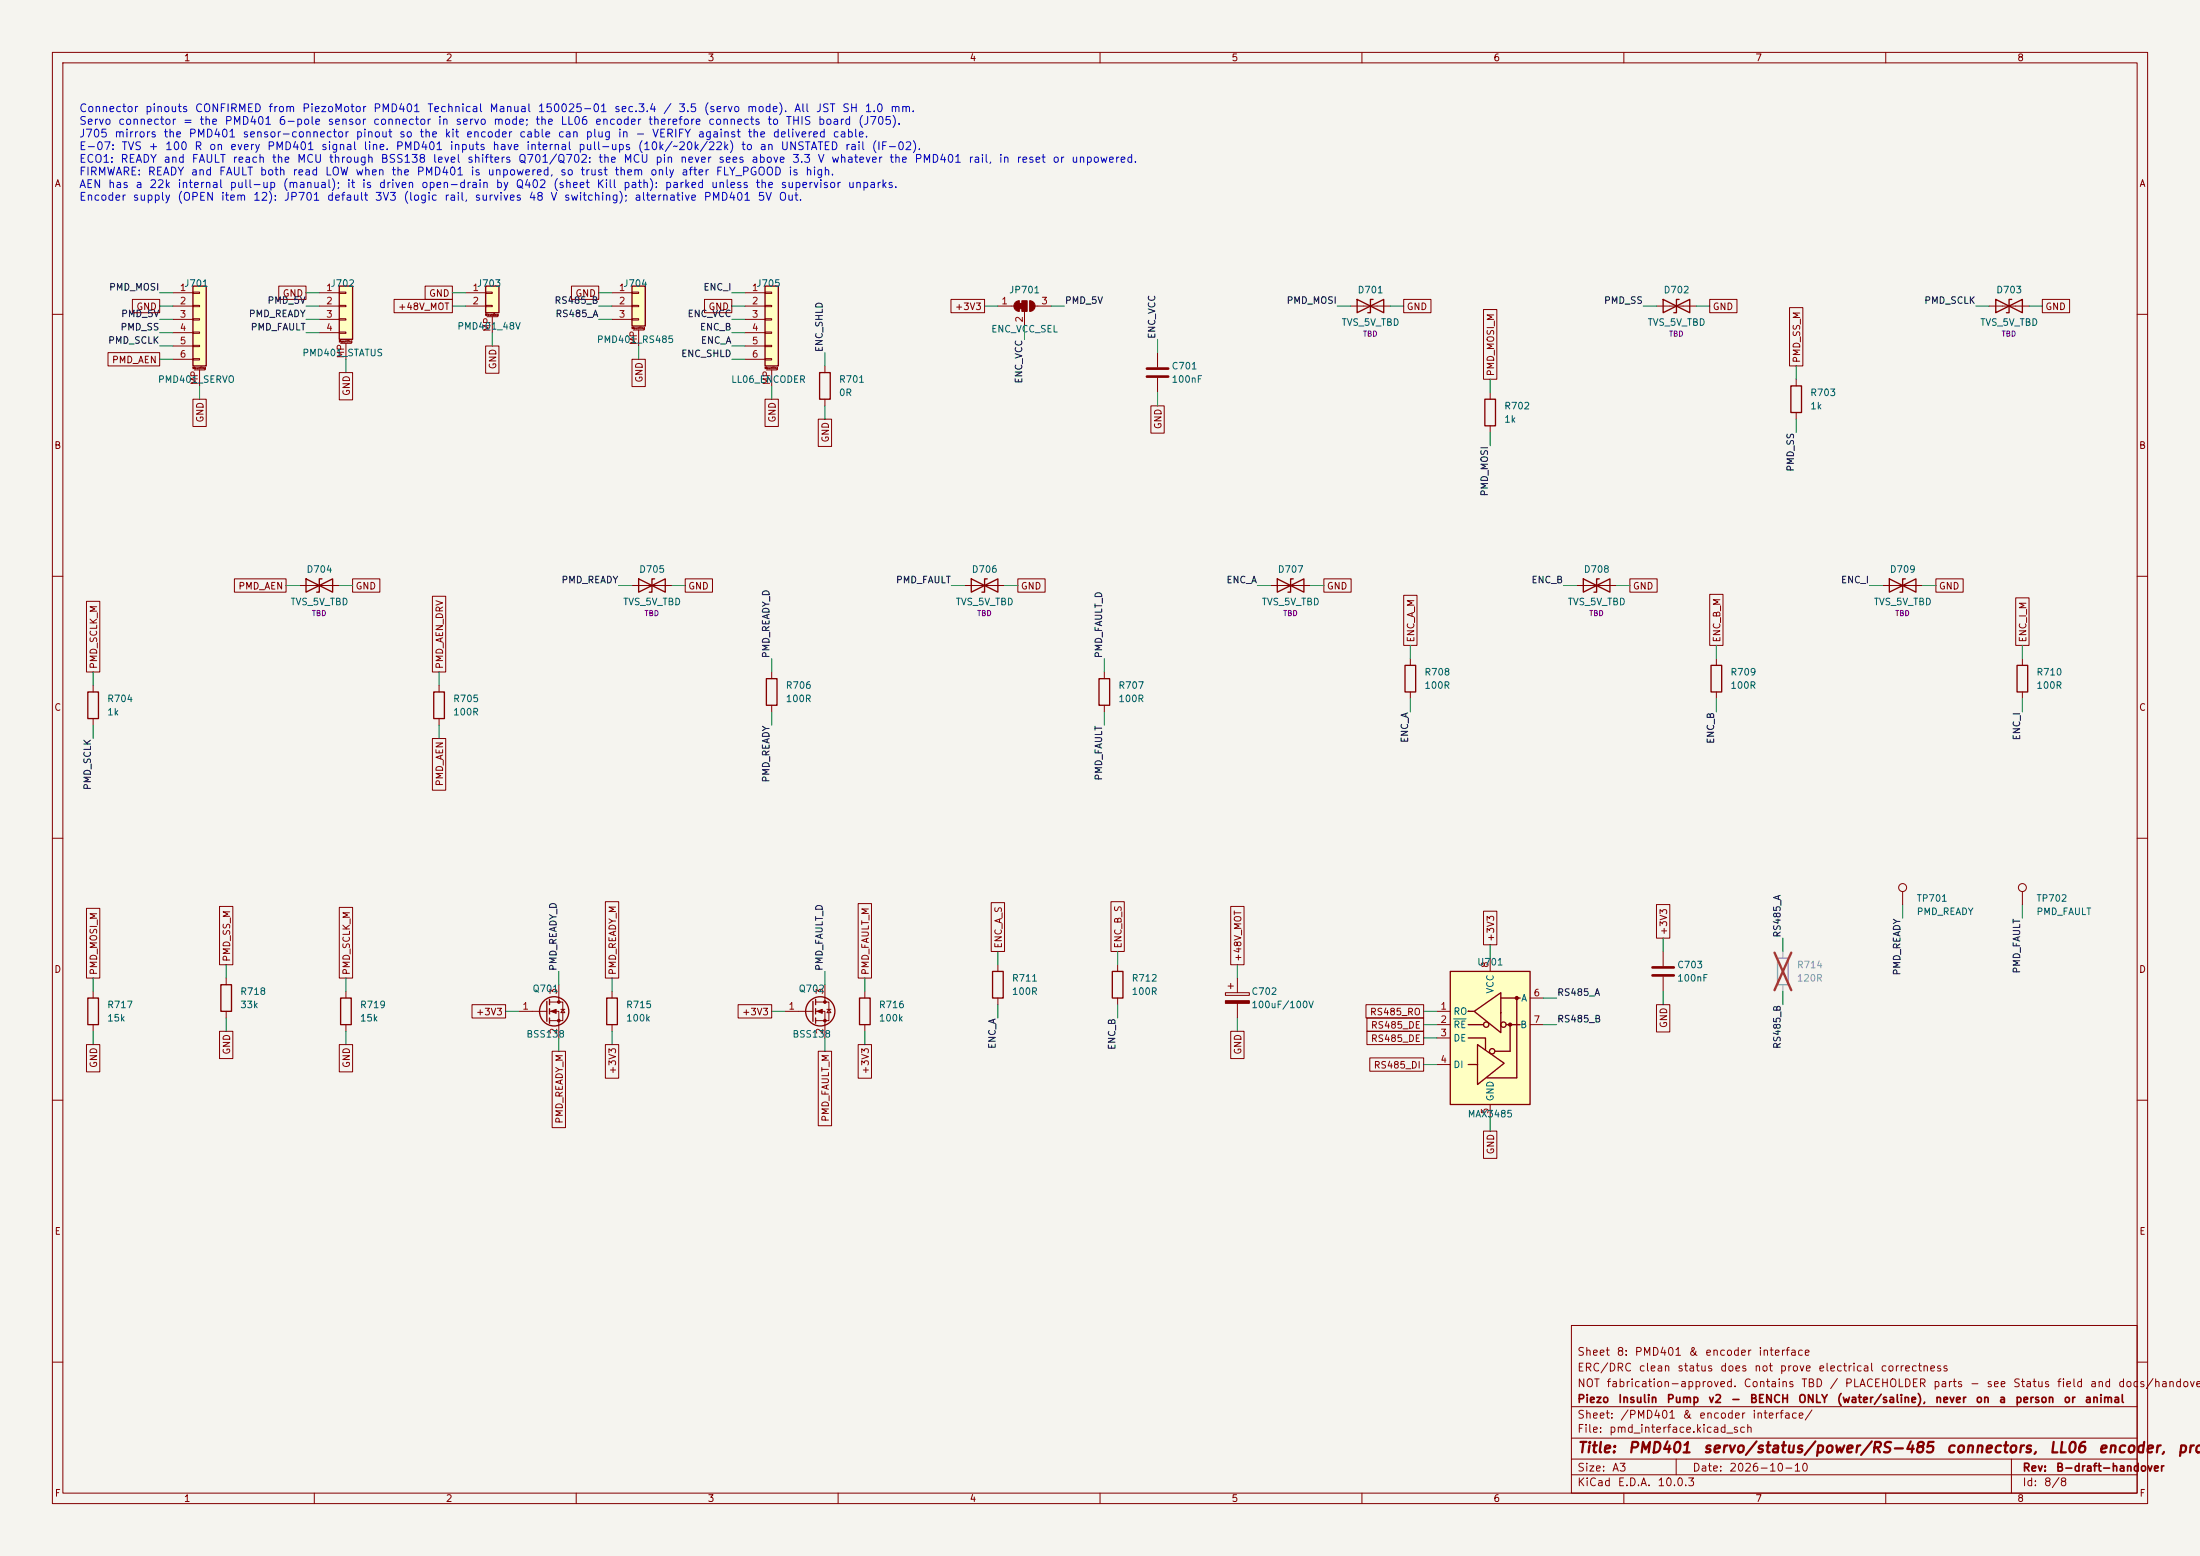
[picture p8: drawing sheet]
<svg xmlns="http://www.w3.org/2000/svg" width="420mm" height="297mm" viewBox="0 0 420 297" stroke-linecap="round" stroke-linejoin="round" font-family="sans-serif">
<path d="M0 0h420v297h-420z" fill="#f5f4ef" stroke="#f5f4ef" stroke-width=".19"/>
<g fill="none" stroke="#840000" stroke-width=".19">
<path d="M10 10h400v277h-400zM12 12h396v273h-396zM60 10v2M110 10v2M160 10v2M210 10v2M260 10v2M310 10v2M360 10v2M190.5 58.4h3M194.6 57.4v2M195.6 59.4v2.8"/>
<path d="M196.6 57.4v2M197.6 58.4h3.1M10 60h2M342.9 72.4v1.3M342.9 78.7v1.3M408 60h2M10 110h2M242.6 111.8h7.6M359.4 111.8h7.6M408 110h2M83.8 130.8v1.3M83.8 137.2v1.2"/>
<path d="M327.7 125.7v1.3M327.7 132.1v1.3M10 160h2M408 160h2M10 210h2M408 210h2M300 253h108v32h-108zM10 260h2M300 278.5h108M300 274.5h108M300 268.5h108M320 278.5v3"/>
<path d="M384 278.5v6.5M408 260h2M60 285v2M110 285v2M160 285v2M210 285v2M260 285v2M300 281.5h108M310 285v2M360 285v2"/>
</g>
<path d="M339.3 182.9h2.1v5.1h-2.1z" fill="none" stroke="#9c9b98" stroke-width=".25"/>
<path d="M340.4 181.6v1.3M340.4 188v1.2" fill="none" stroke="#9c9b98" stroke-width=".19"/>
<path d="M338.8 181.8l3.2 7.2M342 181.8l-3.2 7.2" fill="none" stroke="#e12e31" stroke-width=".46"/>
<path d="M341.9 73.7h2v5h-2zM243.8 110.5v2.5l5.1-2.5v2.5zM246.9 110.5h-.5v2.5h-.5M360.7 110.5v2.5l5.1-2.5v2.5zM363.7 110.5h-.5v2.5h-.5M82.8 132.1h2v5.1h-2zM326.6 127h2.1v5.1h-2.1z" fill="none" stroke="#840000" stroke-width=".25"/>
<g fill="#840000" stroke="#840000" stroke-width=".19">
<path d="M194.6 57.9h.5v1h-.5z"/>
<path d="M193.8 57.7l.8-.3v2a1.02 1.02 0 0 1-1-.6 1.02 1.02 0 0 1 .2-1.1z"/>
<path d="M195.1 57.4h1v2h-1z"/>
<path d="M196.6 57.4a1.02 1.02 0 0 1 1 1 1.02 1.02 0 0 1-1 1z"/>
</g>
<path d="M276.9 185.4h15.2v25.4h-15.2z" fill="#ffffc2"/>
<g fill="none" stroke="#840000" stroke-width=".25">
<path d="M259.1 57.2v2.5l5.1-2.5v2.5zM262.1 57.2h-.5v2.5h-.5M156.5 71.1h2v5.1h-2zM121.9 110.5v2.5l5.1-2.5v2.5zM125 110.5h-.5v2.5h-.5M268.2 127h2.1v5.1h-2.1zM385.1 127h2v5.1h-2zM65 190.5h2.1v5.1h-2.1zM104.4 191.1v3.8M104.9 190.8v1M104.9 192.5v1M104.9 194.3v1"/>
<path d="M115.8 190.5h2.1v5.1h-2.1zM189.5 185.4h2v5.1h-2zM212.3 185.4h2.1v5.1h-2.1zM276.9 185.4h15.2v25.4h-15.2zM280.3 198.1h3.3v2.3M280.3 195.6h2.9M280.4 193h-.1h1M281.4 193l5.1-3.5v7.6zM282.1 199.4l5 3.5-5 4.1zM286.5 190.5h3.7M287.5 195.6h2.7M288.3 195.6v5.1h-2.9"/>
<path d="M289.6 190.5v15.2h-5.8M280.3 203.2h1.6"/>
<circle cx="105.8" cy="193" r="2.79"/>
<circle cx="283.7" cy="195.6" r=".51"/>
<circle cx="287" cy="195.6" r=".51"/>
<circle cx="284.9" cy="200.7" r=".51"/>
</g>
<g fill="#840000" stroke="#840000" stroke-width=".25">
<circle cx="288.3" cy="195.6" r=".28"/>
<circle cx="289.6" cy="190.5" r=".28"/>
</g>
<g fill="none" stroke="#840000" stroke-width=".19">
<path d="M257.8 58.4h7.6M157.5 69.9v1.2M157.5 76.2v1.3M120.6 111.8h7.7M269.2 125.7v1.3M269.2 132.1v1.3M386.1 125.7v1.3M386.1 132.1v1.3M386.1 170.2v2.5M66 189.2v1.3M66 195.6v1.3M99.1 193h5.3"/>
<path d="M104.9 191.3h2.5v3.5h-2.5M104.9 193h1.8v5.1M106.7 188v3.3M107.1 192.7h.7M107.4 192.7l.4 .6h-.7zM116.8 189.2v1.3M116.8 195.6v1.3M190.5 184.2v1.2M190.5 190.5v1.3M213.4 184.2v1.2M213.4 190.5v1.3M233.9 189.5h4.6v.5h-4.6z"/>
<path d="M234.4 188.2h1.1M234.9 187.7v1M236.2 186.7v2.8M236.2 191.5v2.8M274.3 193h2.6M274.3 195.6h2.6M274.3 198.1h2.6M284.5 182.9v2.5M292.1 195.6h2.5M292.1 190.5h2.5M274.3 203.2h2.6M284.5 210.8v2.6"/>
<circle cx="386.1" cy="169.4" r=".76"/>
</g>
<path d="M277.5 194.5h2.4" fill="none" stroke="#006464" stroke-width=".19"/>
<g fill="#840000" stroke="#840000" stroke-width=".19">
<path d="M105.2 193l1-.3v.7z"/>
<path d="M233.9 191h4.6v.5h-4.6z"/>
<circle cx="106.7" cy="191.3" r=".25"/>
<circle cx="106.7" cy="194.8" r=".25"/>
</g>
<path d="M92.7 54.6h2.5v5.1h-2.5z" fill="#ffffc2"/>
<path d="M92.7 54.6h2.5v5.1h-2.5z" fill="none" stroke="#840000" stroke-width=".25"/>
<path d="M88.9 55.9h3.8M88.9 58.4h3.8M92.7 55.8h1.3v.2h-1.3zM92.7 58.3h1.3v.2h-1.3zM93 60.5h2M94 60.5v3" fill="none" stroke="#840000" stroke-width=".19"/>
<path d="M36.8 54.6h2.6v15.3h-2.6z" fill="#ffffc2"/>
<path d="M36.8 54.6h2.6v15.3h-2.6z" fill="none" stroke="#840000" stroke-width=".25"/>
<g fill="none" stroke="#840000" stroke-width=".19">
<path d="M33 55.9h3.8M33 58.4h3.8M36.8 55.8h1.3v.2h-1.3zM36.8 58.3h1.3v.2h-1.3zM33 61h3.8M33 63.5h3.8M33 66h3.8M33 68.6h3.8M36.8 60.8h1.3v.3h-1.3zM36.8 63.4h1.3v.2h-1.3zM36.8 65.9h1.3v.3h-1.3zM36.8 68.5h1.3v.2h-1.3z"/>
<path d="M37.1 70.6h2M38.1 70.6v3.1"/>
</g>
<path d="M146 54.6h2.6v15.3h-2.6z" fill="#ffffc2"/>
<path d="M146 54.6h2.6v15.3h-2.6zM58.4 110.5v2.5l5.1-2.5v2.5zM61.5 110.5h-.5v2.5h-.5" fill="none" stroke="#840000" stroke-width=".25"/>
<g fill="none" stroke="#840000" stroke-width=".19">
<path d="M142.2 55.9h3.8M142.2 58.4h3.8M146 55.8h1.3v.2h-1.3zM146 58.3h1.3v.2h-1.3zM142.2 61h3.8M142.2 63.5h3.8M142.2 66h3.8M142.2 68.6h3.8M146 60.8h1.3v.3h-1.3zM146 63.4h1.3v.2h-1.3zM146 65.9h1.3v.3h-1.3zM146 68.5h1.3v.2h-1.3z"/>
<path d="M146.3 70.6h2M147.3 70.6v3.1M57.1 111.8h7.7"/>
</g>
<path d="M64.8 54.6h2.5v10.2h-2.5z" fill="#ffffc2"/>
<path d="M64.8 54.6h2.5v10.2h-2.5z" fill="none" stroke="#840000" stroke-width=".25"/>
<path d="M61 55.9h3.8M61 58.4h3.8M64.8 55.8h1.2v.2h-1.2zM64.8 58.3h1.2v.2h-1.2zM61 61h3.8M61 63.5h3.8M64.8 60.8h1.2v.3h-1.2zM64.8 63.4h1.2v.2h-1.2zM65 65.5h2.1M66 65.5v3.1" fill="none" stroke="#840000" stroke-width=".19"/>
<path d="M120.6 54.6h2.6v7.6h-2.6z" fill="#ffffc2"/>
<g fill="none" stroke="#840000" stroke-width=".25">
<path d="M120.6 54.6h2.6v7.6h-2.6zM317.5 57.2v2.5l5.1-2.5v2.5zM320.5 57.2h-.5v2.5h-.5M381 57.2v2.5l5.1-2.5v2.5zM384 57.2h-.5v2.5h-.5M283.5 76.2h2v5.1h-2zM185.4 110.5v2.5l5.1-2.5v2.5zM188.5 110.5h-.5v2.5h-.5M302.3 110.5v2.5l5-2.5v2.5zM305.3 110.5h-.5v2.5h-.5M16.8 132.1h2v5.1h-2zM146.3 129.5h2v5.1h-2z"/>
<path d="M209.8 129.5h2v5.1h-2zM16.8 190.5h2v5.1h-2zM42.2 188h2v5h-2zM155.2 191.1v3.8M155.7 190.8v1M155.7 192.5v1M155.7 194.3v1M164.1 190.5h2v5.1h-2z"/>
<circle cx="156.6" cy="193" r="2.79"/>
</g>
<g fill="none" stroke="#840000" stroke-width=".19">
<path d="M25.3 57.1h5.2v2.6h-5.2zM53.2 54.6h5.2v2.6h-5.2zM75.2 57.1h11.2v2.6h-11.2zM81.2 54.6h5.2v2.6h-5.2zM109.1 54.6h5.2v2.6h-5.2zM116.8 55.9h3.8M116.8 58.4h3.8M120.6 55.8h1.3v.2h-1.3zM120.6 58.3h1.3v.2h-1.3zM134.5 57.1h5.2v2.6h-5.2zM181.5 57.1h6.5v2.6h-6.5zM268 57.1h5.2v2.6h-5.2z"/>
<path d="M283.2 59.1h2.6v13.3h-2.6zM316.2 58.4h7.6M326.4 57.1h5.2v2.6h-5.2zM341.6 58.7h2.6v11.2h-2.6zM379.7 58.4h7.6M389.9 57.1h5.2v2.6h-5.2zM20.6 67.3h9.9v2.6h-9.9zM36.8 76.2h2.6v5.2h-2.6zM64.8 71.1h2.5v5.2h-2.5zM92.7 66h2.6v5.2h-2.6zM116.8 61h3.8M120.6 68.6h2.6v5.2h-2.6z"/>
<path d="M120.6 60.8h1.3v.3h-1.3zM120.9 63h2M121.9 63v3M146 76.2h2.6v5.2h-2.6zM219.7 77.5h2.6v5.2h-2.6zM221 67.3v2.8M221 72.1v2.8M284.5 74.9v1.3M156.2 80h2.6v5.2h-2.6zM284.5 81.3v1.3M16.5 114.8h2.6v13.5h-2.6zM44.7 110.5h9.9v2.5h-9.9z"/>
<path d="M67.3 110.5h5.2v2.5h-5.2zM82.5 113.8h2.6v14.5h-2.6zM130.8 110.5h5.2v2.5h-5.2zM184.1 111.8h7.7M194.3 110.5h5.2v2.5h-5.2zM252.7 110.5h5.2v2.5h-5.2zM268 113.6h2.5v9.6h-2.5zM301 111.8h7.6M311.1 110.5h5.3v2.5h-5.3zM326.4 113.4h2.5v9.8h-2.5zM369.6 110.5h5.2v2.5h-5.2zM384.8 114.1h2.6v9.1h-2.6z"/>
<path d="M17.8 130.8v1.3M17.8 137.2v1.2M147.3 128.3v1.2M147.3 134.6v1.3M210.8 128.3v1.2M210.8 134.6v1.3M82.5 141h2.6v9.8h-2.6zM16.5 173.4h2.6v13.3h-2.6zM41.9 173h2.6v11.2h-2.6zM64.8 173.2h2.5v13.5h-2.5zM115.6 172.1h2.5v14.6h-2.5zM163.8 172.5h2.6v14.2h-2.6z"/>
<path d="M189.2 172.3h2.6v9.3h-2.6zM212.1 172.1h2.5v9.5h-2.5zM234.9 173h2.6v11.2h-2.6zM283.2 173.9h2.6v6.4h-2.6zM316.2 172.7h2.6v6.4h-2.6zM363.2 170.2v2.5M16.5 199.4h2.6v5.2h-2.6zM17.8 189.2v1.3M17.8 195.6v1.3M41.9 196.9h2.6v5.2h-2.6zM43.2 186.7v1.3M43.2 193v1.3"/>
<path d="M64.8 199.4h2.5v5.2h-2.5zM90.1 191.8h6.4v2.5h-6.4zM115.6 199.4h2.5v6.4h-2.5zM140.9 191.8h6.4v2.5h-6.4zM149.9 193h5.3M155.7 191.3h2.5v3.5h-2.5M155.7 193h1.8v5.1M157.5 188v3.3M157.9 192.7h.7M158.2 192.7l.4 .6h-.7zM163.8 199.4h2.6v6.4h-2.6zM165.1 189.2v1.3"/>
<path d="M165.1 195.6v1.3M234.9 196.9h2.6v5.2h-2.6zM260.8 191.8h11v2.5h-11zM261 196.8h10.8v2.6h-10.8zM261 194.3h10.8v2.6h-10.8zM316.2 191.8h2.6v5.2h-2.6zM317.5 181.6v2.8M317.5 186.4v2.8M105.4 200.7h2.6v14.5h-2.6zM156.2 200.7h2.6v14.2h-2.6zM261.5 201.9h10.3v2.6h-10.3zM283.2 215.9h2.6v5.2h-2.6z"/>
<circle cx="363.2" cy="169.4" r=".76"/>
</g>
<path d="M218.9 70.4h4.1M218.9 71.9h4.1M315.5 184.7h4M315.5 186.2h4" fill="none" stroke="#840000" stroke-width=".51"/>
<g fill="#840000" stroke="#840000" stroke-width=".19">
<path d="M156 193l1-.3v.7z"/>
<circle cx="157.5" cy="191.3" r=".25"/>
<circle cx="157.5" cy="194.8" r=".25"/>
</g>
<g fill="none" stroke="#009600" stroke-width=".19">
<path d="M30.5 58.4h2.5M30.5 55.9h2.5M58.4 58.4h2.6M58.4 55.9h2.6M86.4 58.4h2.5M86.4 55.9h2.5M114.3 58.4h2.5M114.3 55.9h2.5M139.7 58.4h2.5M139.7 55.9h2.5M188 58.4h2.5M200.7 58.4h2.5"/>
<path d="M255.3 58.4h2.5M265.4 58.4h2.6M313.7 58.4h2.5M323.8 58.4h2.6M377.2 58.4h2.5M387.3 58.4h2.6M30.5 68.6h2.5M30.5 66h2.5M30.5 63.5h2.5M30.5 61h2.5M38.1 73.7v2.5M58.4 63.5h2.6"/>
<path d="M58.4 61h2.6M66 68.6v2.5M94 63.5v2.5M114.3 61h2.5M121.9 66v2.6M139.7 68.6h2.5M139.7 66h2.5M139.7 63.5h2.5M139.7 61h2.5M147.3 73.7v2.5M157.5 67.3v2.6M157.5 77.5v2.5"/>
<path d="M195.6 62.2v2.6M221 64.8v2.5M221 74.9v2.6M284.5 72.4v2.5M342.9 69.9v2.5M284.5 82.6v2.5M342.9 80v2.6M54.6 111.8h2.5M64.8 111.8h2.5M118.1 111.8h2.5M128.3 111.8h2.5M181.6 111.8h2.5"/>
<path d="M191.8 111.8h2.5M240 111.8h2.6M250.2 111.8h2.5M298.4 111.8h2.6M308.6 111.8h2.5M356.9 111.8h2.5M367 111.8h2.6M17.8 128.3v2.5M17.8 138.4v2.6M83.8 128.3v2.5M83.8 138.4v2.6M147.3 125.7v2.6"/>
<path d="M147.3 135.9v2.5M210.8 125.7v2.6M210.8 135.9v2.5M269.2 123.2v2.5M269.2 133.4v2.5M327.7 123.2v2.5M327.7 133.4v2.5M386.1 123.2v2.5M386.1 133.4v2.5M317.5 179.1v2.5M340.4 179.1v2.5M363.2 172.7v2.6"/>
<path d="M386.1 172.7v2.6M17.8 186.7v2.5M17.8 196.9v2.5M43.2 184.2v2.5M43.2 194.3v2.6M66 186.7v2.5M66 196.9v2.5M96.5 193h2.6M106.7 185.4v2.6M106.7 198.1v2.6M116.8 186.7v2.5M116.8 196.9v2.5"/>
<path d="M147.3 193h2.6M157.5 185.4v2.6M157.5 198.1v2.6M165.1 186.7v2.5M165.1 196.9v2.5M190.5 181.6v2.6M190.5 191.8v2.5M213.4 181.6v2.6M213.4 191.8v2.5M236.2 184.2v2.5M236.2 194.3v2.6M271.8 193h2.5"/>
<path d="M271.8 195.6h2.5M271.8 198.1h2.5M284.5 180.3v2.6M294.6 195.6h2.6M294.6 190.5h2.6M317.5 189.2v2.6M340.4 189.2v2.6M271.8 203.2h2.5M284.5 213.4v2.5"/>
</g>
<g font-size="2" fill="#840000">
<text x="301" y="277.8">Title:</text>
<text x="310.7" y="277.8">PMD401</text>
<text x="325" y="277.8">servo/status/power/RS-485</text>
<text x="371.4" y="277.8">connectors,</text>
<text x="391.1" y="277.8">LL06</text>
<text x="400.4" y="277.8">encoder,</text>
<text x="415.5" y="277.8">prot</text>
</g>
<g font-size="1.5" fill="#0000c2">
<text x="15" y="21.8">Connector</text>
<text x="27.6" y="21.8">pinouts</text>
<text x="37.1" y="21.8">CONFIRMED</text>
<text x="51.1" y="21.8">from</text>
<text x="57.6" y="21.8">PiezoMotor</text>
<text x="71.1" y="21.8">PMD401</text>
<text x="81.4" y="21.8">Technical</text>
<text x="93.3" y="21.8">Manual</text>
<text x="102.5" y="21.8">150025-01</text>
<text x="117.1" y="21.8">sec.3.4</text>
<text x="126.5" y="21.8">/</text>
<text x="129.4" y="21.8">3.5</text>
<text x="134.2" y="21.8">(servo</text>
<text x="142.5" y="21.8">mode).</text>
<text x="151.5" y="21.8">All</text>
<text x="155.6" y="21.8">JST</text>
<text x="160.7" y="21.8">SH</text>
<text x="165" y="21.8">1.0</text>
<text x="169.8" y="21.8">mm.</text>
<text x="15" y="24.2">Servo</text>
<text x="15" y="26.6">J705</text>
<text x="15" y="29">E-07:</text>
<text x="21.7" y="26.6">mirrors</text>
<text x="22.4" y="24.2">connector</text>
<text x="23.1" y="29">TVS</text>
<text x="28.2" y="29">+</text>
<text x="31.1" y="26.6">the</text>
<text x="31.4" y="29">100</text>
<text x="34.8" y="24.2">=</text>
<text x="35.9" y="26.6">PMD401</text>
<text x="37" y="29">R</text>
<text x="38" y="24.2">the</text>
<text x="39.8" y="29">on</text>
<text x="42.8" y="24.2">PMD401</text>
<text x="43.8" y="29">every</text>
<text x="46.2" y="26.6">sensor-connector</text>
<text x="50.9" y="29">PMD401</text>
<text x="53.1" y="24.2">6-pole</text>
<text x="61.2" y="29">signal</text>
<text x="62.4" y="24.2">sensor</text>
<text x="67.8" y="26.6">pinout</text>
<text x="69.3" y="29">line.</text>
<text x="71.1" y="24.2">connector</text>
<text x="75.4" y="29">PMD401</text>
<text x="76.1" y="26.6">so</text>
<text x="80" y="26.6">the</text>
<text x="83.5" y="24.2">in</text>
<text x="84.8" y="26.6">kit</text>
<text x="85.7" y="29">inputs</text>
<text x="86.8" y="24.2">servo</text>
<text x="88.8" y="26.6">encoder</text>
<text x="93.9" y="29">have</text>
<text x="94.1" y="24.2">mode;</text>
<text x="99" y="26.6">cable</text>
<text x="100.3" y="29">internal</text>
<text x="102.1" y="24.2">the</text>
<text x="106.4" y="26.6">can</text>
<text x="106.9" y="24.2">LL06</text>
<text x="110.3" y="29">pull-ups</text>
<text x="111.7" y="26.6">plug</text>
<text x="113.5" y="24.2">encoder</text>
<text x="117.8" y="26.6">in</text>
<text x="121.2" y="26.6">-</text>
<text x="121.6" y="29">(10k/~20k/22k)</text>
<text x="123.6" y="24.2">therefore</text>
<text x="124.4" y="26.6">VERIFY</text>
<text x="133.1" y="26.6">against</text>
<text x="135.1" y="24.2">connects</text>
<text x="141.4" y="29">to</text>
<text x="142.6" y="26.6">the</text>
<text x="144.9" y="29">an</text>
<text x="146.4" y="24.2">to</text>
<text x="147.4" y="26.6">delivered</text>
<text x="148.9" y="29">UNSTATED</text>
<text x="149.9" y="24.2">THIS</text>
<text x="156" y="24.2">board</text>
<text x="158.8" y="26.6">cable.</text>
<text x="161.2" y="29">rail</text>
<text x="163.7" y="24.2">(J705).</text>
<text x="166.3" y="29">(IF-02).</text>
<text x="15" y="31.4">ECO1:</text>
<text x="15" y="33.8">FIRMWARE:</text>
<text x="22.9" y="31.4">READY</text>
<text x="28.1" y="33.8">READY</text>
<text x="31.1" y="31.4">and</text>
<text x="36.3" y="33.8">and</text>
<text x="36.5" y="31.4">FAULT</text>
<text x="41.7" y="33.8">FAULT</text>
<text x="44.3" y="31.4">reach</text>
<text x="49.5" y="33.8">both</text>
<text x="51.8" y="31.4">the</text>
<text x="55.7" y="33.8">read</text>
<text x="56.6" y="31.4">MCU</text>
<text x="61.9" y="33.8">LOW</text>
<text x="62.7" y="31.4">through</text>
<text x="67.7" y="33.8">when</text>
<text x="72.5" y="31.4">BSS138</text>
<text x="74.6" y="33.8">the</text>
<text x="79.4" y="33.8">PMD401</text>
<text x="82.5" y="31.4">level</text>
<text x="89.1" y="31.4">shifters</text>
<text x="89.7" y="33.8">is</text>
<text x="92.9" y="33.8">unpowered,</text>
<text x="98.8" y="31.4">Q701/Q702:</text>
<text x="106.8" y="33.8">so</text>
<text x="110.7" y="33.8">trust</text>
<text x="114.1" y="31.4">the</text>
<text x="117.2" y="33.8">them</text>
<text x="118.9" y="31.4">MCU</text>
<text x="124" y="33.8">only</text>
<text x="125" y="31.4">pin</text>
<text x="129.7" y="31.4">never</text>
<text x="129.9" y="33.8">after</text>
<text x="136.5" y="33.8">FLY_PGOOD</text>
<text x="137" y="31.4">sees</text>
<text x="143.3" y="31.4">above</text>
<text x="150.4" y="33.8">is</text>
<text x="151.1" y="31.4">3.3</text>
<text x="153.6" y="33.8">high.</text>
<text x="156" y="31.4">V</text>
<text x="158.6" y="31.4">whatever</text>
<text x="169.7" y="31.4">the</text>
<text x="174.5" y="31.4">PMD401</text>
<text x="184.8" y="31.4">rail,</text>
<text x="190.6" y="31.4">in</text>
<text x="193.9" y="31.4">reset</text>
<text x="200.8" y="31.4">or</text>
<text x="204.4" y="31.4">unpowered.</text>
<text x="15" y="36.3">AEN</text>
<text x="15" y="38.7">Encoder</text>
<text x="20.5" y="36.3">has</text>
<text x="25.2" y="38.7">supply</text>
<text x="25.7" y="36.3">a</text>
<text x="28.4" y="36.3">22k</text>
<text x="33.7" y="38.7">(OPEN</text>
<text x="33.8" y="36.3">internal</text>
<text x="42" y="38.7">item</text>
<text x="43.7" y="36.3">pull-up</text>
<text x="48.2" y="38.7">12):</text>
<text x="53.9" y="36.3">(manual);</text>
<text x="54.1" y="38.7">JP701</text>
<text x="62.3" y="38.7">default</text>
<text x="66.1" y="36.3">it</text>
<text x="69" y="36.3">is</text>
<text x="71.5" y="38.7">3V3</text>
<text x="72.2" y="36.3">driven</text>
<text x="76.9" y="38.7">(logic</text>
<text x="80.3" y="36.3">open-drain</text>
<text x="84.7" y="38.7">rail,</text>
<text x="90.5" y="38.7">survives</text>
<text x="94.5" y="36.3">by</text>
<text x="98.3" y="36.3">Q402</text>
<text x="100.8" y="38.7">48</text>
<text x="105" y="38.7">V</text>
<text x="105.5" y="36.3">(sheet</text>
<text x="107.5" y="38.7">switching);</text>
<text x="113.8" y="36.3">Kill</text>
<text x="118.9" y="36.3">path):</text>
<text x="121" y="38.7">alternative</text>
<text x="126.8" y="36.3">parked</text>
<text x="134.2" y="38.7">PMD401</text>
<text x="135.6" y="36.3">unless</text>
<text x="144.1" y="36.3">the</text>
<text x="144.5" y="38.7">5V</text>
<text x="148.5" y="38.7">Out.</text>
<text x="148.9" y="36.3">supervisor</text>
<text x="161.7" y="36.3">unparks.</text>
</g>
<g font-size="1.5" fill="#840000">
<text x="301" y="262.1">ERC/DRC</text>
<text x="301" y="259.1">Sheet</text>
<text x="308.5" y="259.1">8:</text>
<text x="311.9" y="259.1">PMD401</text>
<text x="312.7" y="262.1">clean</text>
<text x="320.1" y="262.1">status</text>
<text x="322.2" y="259.1">&amp;</text>
<text x="325.4" y="259.1">encoder</text>
<text x="328.2" y="262.1">does</text>
<text x="334.8" y="262.1">not</text>
<text x="335.6" y="259.1">interface</text>
<text x="339.6" y="262.1">prove</text>
<text x="347" y="262.1">electrical</text>
<text x="358.9" y="262.1">correctness</text>
<text x="301" y="268.1">Piezo</text>
<text x="301" y="265.1">NOT</text>
<text x="306.6" y="265.1">fabrication-approved.</text>
<text x="308.8" y="268.1">Insulin</text>
<text x="318" y="268.1">Pump</text>
<text x="326" y="268.1">v2</text>
<text x="330.3" y="268.1">-</text>
<text x="332.7" y="265.1">Contains</text>
<text x="333.9" y="268.1">BENCH</text>
<text x="343.2" y="268.1">ONLY</text>
<text x="343.7" y="265.1">TBD</text>
<text x="349.2" y="265.1">/</text>
<text x="350.5" y="268.1">(water/saline),</text>
<text x="352.1" y="265.1">PLACEHOLDER</text>
<text x="368.9" y="265.1">parts</text>
<text x="369.3" y="268.1">never</text>
<text x="375.9" y="265.1">-</text>
<text x="377" y="268.1">on</text>
<text x="379.1" y="265.1">see</text>
<text x="381.5" y="268.1">a</text>
<text x="384.2" y="265.1">Status</text>
<text x="384.6" y="268.1">person</text>
<text x="392.6" y="265.1">field</text>
<text x="393.8" y="268.1">or</text>
<text x="397.9" y="268.1">animal</text>
<text x="398.9" y="265.1">and</text>
<text x="404.2" y="265.1">docs/handover</text>
<text x="301" y="273.8">File:</text>
<text x="301" y="271.1">Sheet:</text>
<text x="307.1" y="273.8">pmd_interface.kicad_sch</text>
<text x="309.2" y="271.1">/PMD401</text>
<text x="321.1" y="271.1">&amp;</text>
<text x="324.2" y="271.1">encoder</text>
<text x="334.4" y="271.1">interface/</text>
<text x="301" y="281.2">Size:</text>
<text x="307.6" y="281.2">A3</text>
<text x="323" y="281.2">Date:</text>
<text x="330" y="281.2">2026-10-10</text>
<text x="386" y="281.2">Rev:</text>
<text x="392.4" y="281.2">B-draft-handover</text>
<text x="301" y="284">KiCad</text>
<text x="308.7" y="284">E.D.A.</text>
<text x="316.3" y="284">10.0.3</text>
<text x="386" y="284">Id:</text>
<text x="390.1" y="284">8/8</text>
</g>
<g font-size="1.3" fill="#840000">
<text x="35" y="12">1</text>
<text x="85" y="12">2</text>
<text x="135" y="12">3</text>
<text x="185" y="12">4</text>
<text x="235" y="12">5</text>
<text x="285" y="12">6</text>
<text x="335" y="12">7</text>
<text x="385" y="12">8</text>
<text x="10.3" y="36">A</text>
<text x="408.3" y="36">A</text>
<text x="25.9" y="59.5">GND</text>
<text x="53.9" y="56.9">GND</text>
<text x="75.9" y="59.5">+48V_MOT</text>
<text x="81.8" y="56.9">GND</text>
<text x="109.7" y="56.9">GND</text>
<text x="135.1" y="59.5">GND</text>
<text x="182.2" y="59.5">+3V3</text>
<text x="268.4" y="59.5">GND</text>
<text x="326.9" y="59.5">GND</text>
<text x="390.4" y="59.5">GND</text>
<text x="21.3" y="69.6">PMD_AEN</text>
<text x="95" y="70.6" transform="rotate(-90 95 70.6)">GND</text>
<text x="285.5" y="71.9" transform="rotate(-90 285.5 71.9)">PMD_MOSI_M</text>
<text x="344" y="69.4" transform="rotate(-90 344 69.4)">PMD_SS_M</text>
<text x="67.1" y="75.7" transform="rotate(-90 67.1 75.7)">GND</text>
<text x="123" y="73.1" transform="rotate(-90 123 73.1)">GND</text>
<text x="39.2" y="80.8" transform="rotate(-90 39.2 80.8)">GND</text>
<text x="148.4" y="80.8" transform="rotate(-90 148.4 80.8)">GND</text>
<text x="222" y="82" transform="rotate(-90 222 82)">GND</text>
<text x="10.3" y="86">B</text>
<text x="158.5" y="84.6" transform="rotate(-90 158.5 84.6)">GND</text>
<text x="408.2" y="86">B</text>
<text x="45.4" y="112.8">PMD_AEN</text>
<text x="67.8" y="112.8">GND</text>
<text x="131.3" y="112.8">GND</text>
<text x="194.8" y="112.8">GND</text>
<text x="253.2" y="112.8">GND</text>
<text x="311.6" y="112.8">GND</text>
<text x="370" y="112.8">GND</text>
<text x="270.3" y="122.7" transform="rotate(-90 270.3 122.7)">ENC_A_M</text>
<text x="328.7" y="122.7" transform="rotate(-90 328.7 122.7)">ENC_B_M</text>
<text x="387.1" y="122.7" transform="rotate(-90 387.1 122.7)">ENC_I_M</text>
<text x="18.8" y="127.8" transform="rotate(-90 18.8 127.8)">PMD_SCLK_M</text>
<text x="84.9" y="127.8" transform="rotate(-90 84.9 127.8)">PMD_AEN_DRV</text>
<text x="10.3" y="136">C</text>
<text x="408.2" y="136">C</text>
<text x="84.9" y="150.2" transform="rotate(-90 84.9 150.2)">PMD_AEN</text>
<text x="285.5" y="179.9" transform="rotate(-90 285.5 179.9)">+3V3</text>
<text x="318.6" y="178.6" transform="rotate(-90 318.6 178.6)">+3V3</text>
<text x="10.3" y="186">D</text>
<text x="44.2" y="183.7" transform="rotate(-90 44.2 183.7)">PMD_SS_M</text>
<text x="191.6" y="181.1" transform="rotate(-90 191.6 181.1)">ENC_A_S</text>
<text x="214.4" y="181.1" transform="rotate(-90 214.4 181.1)">ENC_B_S</text>
<text x="237.3" y="183.7" transform="rotate(-90 237.3 183.7)">+48V_MOT</text>
<text x="408.2" y="186">D</text>
<text x="18.8" y="186.2" transform="rotate(-90 18.8 186.2)">PMD_MOSI_M</text>
<text x="67.1" y="186.2" transform="rotate(-90 67.1 186.2)">PMD_SCLK_M</text>
<text x="117.9" y="186.2" transform="rotate(-90 117.9 186.2)">PMD_READY_M</text>
<text x="166.2" y="186.2" transform="rotate(-90 166.2 186.2)">PMD_FAULT_M</text>
<text x="90.8" y="194.1">+3V3</text>
<text x="141.6" y="194.1">+3V3</text>
<text x="261.4" y="194.1">RS485_RO</text>
<text x="261.6" y="196.6">RS485_DE</text>
<text x="318.6" y="196.3" transform="rotate(-90 318.6 196.3)">GND</text>
<text x="18.8" y="203.9" transform="rotate(-90 18.8 203.9)">GND</text>
<text x="44.2" y="201.4" transform="rotate(-90 44.2 201.4)">GND</text>
<text x="67.1" y="203.9" transform="rotate(-90 67.1 203.9)">GND</text>
<text x="237.3" y="201.4" transform="rotate(-90 237.3 201.4)">GND</text>
<text x="261.6" y="199.2">RS485_DE</text>
<text x="117.9" y="205.1" transform="rotate(-90 117.9 205.1)">+3V3</text>
<text x="166.2" y="205.1" transform="rotate(-90 166.2 205.1)">+3V3</text>
<text x="262.2" y="204.3">RS485_DI</text>
<text x="107.7" y="214.6" transform="rotate(-90 107.7 214.6)">PMD_READY_M</text>
<text x="158.5" y="214.2" transform="rotate(-90 158.5 214.2)">PMD_FAULT_M</text>
<text x="285.5" y="220.4" transform="rotate(-90 285.5 220.4)">GND</text>
<text x="10.3" y="236">E</text>
<text x="408.3" y="236">E</text>
<text x="10.3" y="286">F</text>
<text x="35" y="287">1</text>
<text x="85" y="287">2</text>
<text x="135" y="287">3</text>
<text x="185" y="287">4</text>
<text x="235" y="287">5</text>
<text x="285" y="287">6</text>
<text x="335" y="287">7</text>
<text x="385" y="287">8</text>
<text x="408.3" y="286">F</text>
</g>
<g font-size="1.3" fill="#0f0f0f">
<text x="20.7" y="55.8">PMD_MOSI</text>
<text x="51" y="58.3">PMD_5V</text>
<text x="105.8" y="58.3">RS485_B</text>
<text x="134.2" y="55.8">ENC_I</text>
<text x="203.2" y="58.3">PMD_5V</text>
<text x="245.5" y="58.3">PMD_MOSI</text>
<text x="306.1" y="58.3">PMD_SS</text>
<text x="367.3" y="58.3">PMD_SCLK</text>
<text x="20.5" y="65.9">PMD_SCLK</text>
<text x="22.9" y="63.4">PMD_SS</text>
<text x="23" y="60.8">PMD_5V</text>
<text x="47.4" y="60.8">PMD_READY</text>
<text x="47.8" y="63.4">PMD_FAULT</text>
<text x="105.9" y="60.8">RS485_A</text>
<text x="131.2" y="60.8">ENC_VCC</text>
<text x="133.5" y="63.4">ENC_B</text>
<text x="133.7" y="65.9">ENC_A</text>
<text x="220.9" y="64.8" transform="rotate(-90 220.9 64.8)">ENC_VCC</text>
<text x="129.9" y="68.5">ENC_SHLD</text>
<text x="157.4" y="67.3" transform="rotate(-90 157.4 67.3)">ENC_SHLD</text>
<text x="195.5" y="73.3" transform="rotate(-90 195.5 73.3)">ENC_VCC</text>
<text x="284.4" y="94.8" transform="rotate(-90 284.4 94.8)">PMD_MOSI</text>
<text x="342.8" y="90.1" transform="rotate(-90 342.8 90.1)">PMD_SS</text>
<text x="107.1" y="111.6">PMD_READY</text>
<text x="170.9" y="111.6">PMD_FAULT</text>
<text x="234" y="111.6">ENC_A</text>
<text x="292.3" y="111.6">ENC_B</text>
<text x="351.3" y="111.6">ENC_I</text>
<text x="147.2" y="125.7" transform="rotate(-90 147.2 125.7)">PMD_READY_D</text>
<text x="210.7" y="125.7" transform="rotate(-90 210.7 125.7)">PMD_FAULT_D</text>
<text x="269.1" y="141.9" transform="rotate(-90 269.1 141.9)">ENC_A</text>
<text x="327.5" y="142.1" transform="rotate(-90 327.5 142.1)">ENC_B</text>
<text x="386" y="141.4" transform="rotate(-90 386 141.4)">ENC_I</text>
<text x="147.2" y="149.5" transform="rotate(-90 147.2 149.5)">PMD_READY</text>
<text x="210.7" y="149.1" transform="rotate(-90 210.7 149.1)">PMD_FAULT</text>
<text x="17.7" y="150.9" transform="rotate(-90 17.7 150.9)">PMD_SCLK</text>
<text x="340.2" y="179.1" transform="rotate(-90 340.2 179.1)">RS485_A</text>
<text x="106.6" y="185.4" transform="rotate(-90 106.6 185.4)">PMD_READY_D</text>
<text x="157.4" y="185.4" transform="rotate(-90 157.4 185.4)">PMD_FAULT_D</text>
<text x="386" y="185.9" transform="rotate(-90 386 185.9)">PMD_FAULT</text>
<text x="297.2" y="190.4">RS485_A</text>
<text x="363.1" y="186.3" transform="rotate(-90 363.1 186.3)">PMD_READY</text>
<text x="297.2" y="195.5">RS485_B</text>
<text x="190.4" y="200.3" transform="rotate(-90 190.4 200.3)">ENC_A</text>
<text x="213.2" y="200.5" transform="rotate(-90 213.2 200.5)">ENC_B</text>
<text x="340.2" y="200.3" transform="rotate(-90 340.2 200.3)">RS485_B</text>
</g>
<g font-size="1.3" fill="#a90000">
<text x="34.2" y="55.9">1</text>
<text x="34.2" y="58.4">2</text>
<text x="62.2" y="55.9">1</text>
<text x="62.2" y="58.4">2</text>
<text x="90.1" y="55.9">1</text>
<text x="90.1" y="58.4">2</text>
<text x="118" y="55.9">1</text>
<text x="118" y="58.4">2</text>
<text x="143.4" y="55.9">1</text>
<text x="143.4" y="58.4">2</text>
<text x="191.1" y="58.4">1</text>
<text x="198.7" y="58.4">3</text>
<text x="34.2" y="60.9">3</text>
<text x="34.2" y="63.5">4</text>
<text x="62.2" y="60.9">3</text>
<text x="62.2" y="63.5">4</text>
<text x="94" y="63.4" transform="rotate(-90 94 63.4)">MP</text>
<text x="118" y="60.9">3</text>
<text x="121.9" y="66" transform="rotate(-90 121.9 66)">MP</text>
<text x="143.4" y="60.9">3</text>
<text x="143.4" y="63.5">4</text>
<text x="195.6" y="61.7" transform="rotate(-90 195.6 61.7)">2</text>
<text x="34.2" y="66">5</text>
<text x="34.2" y="68.6">6</text>
<text x="66" y="68.5" transform="rotate(-90 66 68.5)">MP</text>
<text x="143.4" y="66">5</text>
<text x="143.4" y="68.6">6</text>
<text x="38.1" y="73.6" transform="rotate(-90 38.1 73.6)">MP</text>
<text x="147.3" y="73.6" transform="rotate(-90 147.3 73.6)">MP</text>
<text x="284.5" y="184.9" transform="rotate(-90 284.5 184.9)">8</text>
<text x="106.7" y="189.9" transform="rotate(-90 106.7 189.9)">3</text>
<text x="157.5" y="189.9" transform="rotate(-90 157.5 189.9)">3</text>
<text x="292.7" y="190.5">6</text>
<text x="99.6" y="193">1</text>
<text x="106.7" y="197.6" transform="rotate(-90 106.7 197.6)">2</text>
<text x="150.4" y="193">1</text>
<text x="157.5" y="197.6" transform="rotate(-90 157.5 197.6)">2</text>
<text x="274.9" y="193">1</text>
<text x="274.9" y="195.6">2</text>
<text x="292.7" y="195.6">7</text>
<text x="274.9" y="198.1">3</text>
<text x="274.9" y="203.2">4</text>
<text x="284.5" y="212.8" transform="rotate(-90 284.5 212.8)">5</text>
</g>
<g font-size="1.3" fill="#006464">
<text x="35.1" y="55.1">J701</text>
<text x="63" y="55.1">J702</text>
<text x="90.9" y="55.1">J703</text>
<text x="118.9" y="55.1">J704</text>
<text x="144.3" y="55.1">J705</text>
<text x="192.5" y="56.3">JP701</text>
<text x="259.1" y="56.3">D701</text>
<text x="317.5" y="56.3">D702</text>
<text x="381" y="56.3">D703</text>
<text x="87.2" y="63.2">PMD401_48V</text>
<text x="113.8" y="65.8">PMD401_RS485</text>
<text x="189.1" y="63.8">ENC_VCC_SEL</text>
<text x="256" y="62.5">TVS_5V_TBD</text>
<text x="314.4" y="62.5">TVS_5V_TBD</text>
<text x="377.9" y="62.5">TVS_5V_TBD</text>
<text x="57.6" y="68.3">PMD401_STATUS</text>
<text x="223.6" y="70.8">C701</text>
<text x="30" y="73.4">PMD401_SERVO</text>
<text x="139.5" y="73.4">LL06_ENCODER</text>
<text x="160.1" y="73.4">R701</text>
<text x="160.1" y="75.9">0R</text>
<text x="223.6" y="73.4">100nF</text>
<text x="345.5" y="75.9">R703</text>
<text x="287.1" y="78.4">R702</text>
<text x="287.1" y="81">1k</text>
<text x="345.5" y="78.4">1k</text>
<text x="58.4" y="109.6">D704</text>
<text x="121.9" y="109.6">D705</text>
<text x="185.4" y="109.6">D706</text>
<text x="243.8" y="109.6">D707</text>
<text x="302.2" y="109.6">D708</text>
<text x="360.7" y="109.6">D709</text>
<text x="55.4" y="115.8">TVS_5V_TBD</text>
<text x="118.9" y="115.8">TVS_5V_TBD</text>
<text x="182.4" y="115.8">TVS_5V_TBD</text>
<text x="240.8" y="115.8">TVS_5V_TBD</text>
<text x="299.2" y="115.8">TVS_5V_TBD</text>
<text x="357.6" y="115.8">TVS_5V_TBD</text>
<text x="149.9" y="131.8">R706</text>
<text x="213.4" y="131.8">R707</text>
<text x="271.8" y="129.2">R708</text>
<text x="271.8" y="131.8">100R</text>
<text x="330.2" y="129.2">R709</text>
<text x="330.2" y="131.8">100R</text>
<text x="388.7" y="129.2">R710</text>
<text x="388.7" y="131.8">100R</text>
<text x="20.4" y="134.3">R704</text>
<text x="20.4" y="136.9">1k</text>
<text x="86.4" y="134.3">R705</text>
<text x="86.4" y="136.9">100R</text>
<text x="149.9" y="134.3">100R</text>
<text x="213.4" y="134.3">100R</text>
<text x="365.8" y="172.4">TP701</text>
<text x="388.7" y="172.4">TP702</text>
<text x="365.8" y="175">PMD_READY</text>
<text x="388.7" y="175">PMD_FAULT</text>
<text x="281.9" y="184.6">U701</text>
<text x="320.1" y="185.1">C703</text>
<text x="45.8" y="190.2">R718</text>
<text x="101.6" y="189.7">Q701</text>
<text x="152.4" y="189.7">Q702</text>
<text x="193.1" y="187.7">R711</text>
<text x="193.1" y="190.2">100R</text>
<text x="215.9" y="187.7">R712</text>
<text x="215.9" y="190.2">100R</text>
<text x="238.8" y="190.2">C702</text>
<text x="285.5" y="189.8" transform="rotate(-90 285.5 189.8)">VCC</text>
<text x="290.3" y="191.5">A</text>
<text x="320.1" y="187.7">100nF</text>
<text x="20.4" y="192.7">R717</text>
<text x="20.4" y="195.3">15k</text>
<text x="45.8" y="192.7">33k</text>
<text x="68.6" y="192.7">R719</text>
<text x="68.6" y="195.3">15k</text>
<text x="119.4" y="192.7">R715</text>
<text x="119.4" y="195.3">100k</text>
<text x="167.7" y="192.7">R716</text>
<text x="167.7" y="195.3">100k</text>
<text x="238.8" y="192.7">100uF/100V</text>
<text x="277.4" y="194">RO</text>
<text x="277.4" y="196.6">RE</text>
<text x="290.1" y="196.6">B</text>
<text x="100.4" y="198.4">BSS138</text>
<text x="151.2" y="198.4">BSS138</text>
<text x="277.4" y="199.1">DE</text>
<text x="277.4" y="204.2">DI</text>
<text x="280.1" y="213.6">MAX3485</text>
<text x="285.5" y="210.3" transform="rotate(-90 285.5 210.3)">GND</text>
</g>
<g font-size="1.3" fill="#939391">
<text x="342.9" y="185.1">R714</text>
<text x="342.9" y="187.7">120R</text>
</g>
<g font-size="1" fill="#840084">
<text x="260.1" y="64.5">TBD</text>
<text x="318.5" y="64.5">TBD</text>
<text x="382" y="64.5">TBD</text>
<text x="59.5" y="117.8">TBD</text>
<text x="123" y="117.8">TBD</text>
<text x="186.5" y="117.8">TBD</text>
<text x="244.9" y="117.8">TBD</text>
<text x="303.3" y="117.8">TBD</text>
<text x="361.7" y="117.8">TBD</text>
</g>
<g font-size=".4" fill="#840000">
<text x="64.7" y="65.4">Mounting</text>
<text x="92.6" y="60.4">Mounting</text>
<text x="120.5" y="62.9">Mounting</text>
<text x="36.7" y="70.5">Mounting</text>
<text x="145.9" y="70.5">Mounting</text>
</g>
</svg>
